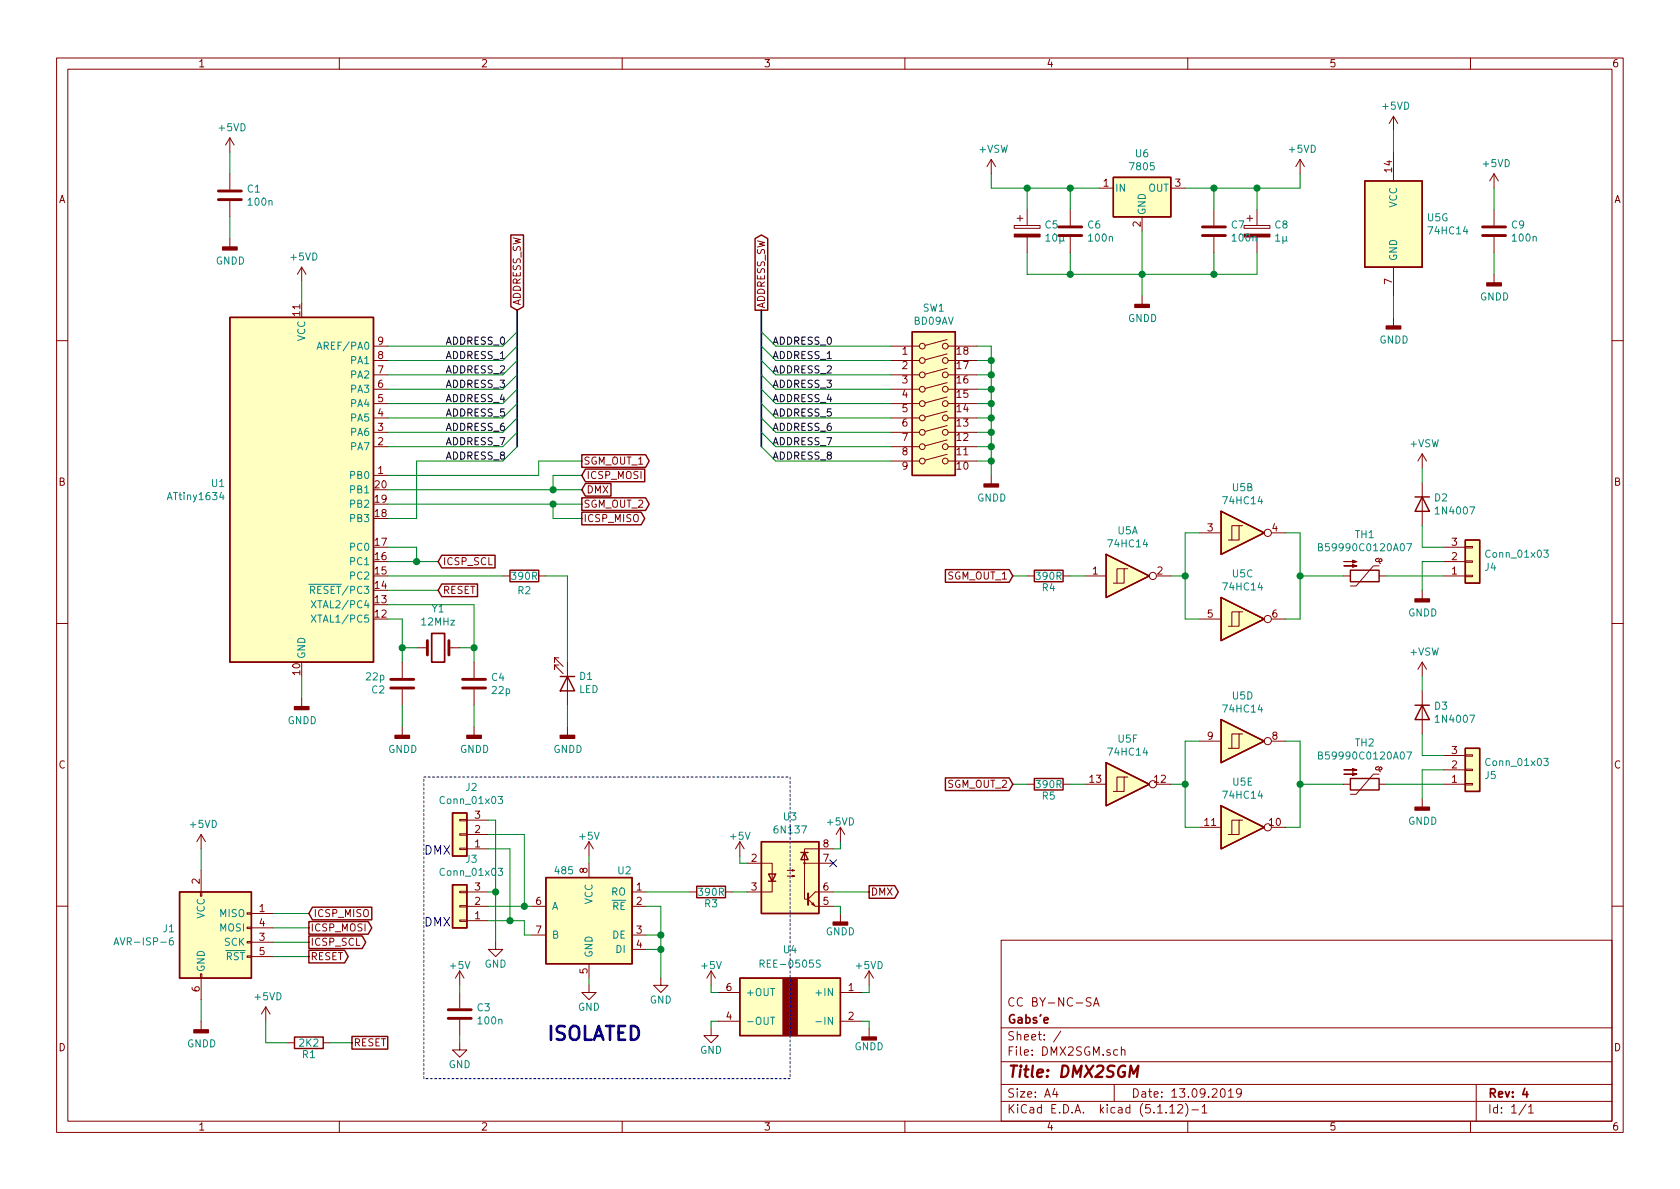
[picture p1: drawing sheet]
<svg xmlns="http://www.w3.org/2000/svg" width="297mm" height="210mm" viewBox="0 0 297 210" stroke-linecap="round" stroke-linejoin="round" font-family="sans-serif">
<g fill="none" stroke="#840000" stroke-width=".18">
<path d="M10 10.3h277v189.9h-277zM12 12.2h273v186.1h-273zM60 10.3v1.9M110 10.3v1.9M160 10.3v1.9M210 10.3v1.9M260 10.3v1.9M40.6 24.4l-.7 1.2M40.6 24.4v2.5M40.6 30.7v2.8M40.6 35.6v2.7M40.6 24.4l.8 1.2"/>
<path d="M175.3 28.2v2.5M175.3 28.2l-.8 1.3M175.3 28.2l.7 1.3M179.3 39.9h4.6v.5h-4.6zM179.8 38.6h1M180.3 38.1v1M181.6 37.1v2.8M189.2 37.1v2.8M194.3 33.3h2.5M201.9 38.3v2.6M207 33.3h2.5M214.6 37.1v2.8"/>
<path d="M220 39.9h4.5v.5h-4.5zM220.5 38.6h1M221 38.1v1M222.2 37.1v2.8M229.9 28.2l-.8 1.3M229.9 28.2v2.5M229.9 28.2l.7 1.3M246.4 20.6v2.5M246.4 26.9v5.1M246.4 20.6l-.8 1.2M246.4 20.6l.7 1.2M264.2 30.7v2.6"/>
<path d="M264.2 37.1v2.8M264.2 30.7l-.8 1.3M264.2 30.7l.7 1.3M40.6 42.2v1.5M53.3 47.2l-.7 1.3M53.3 47.2v2.6M53.3 47.2l.8 1.3M181.6 41.9v2.8M189.2 41.9v2.8M201.9 52.3v1.5M214.6 41.9v2.8M222.2 41.9v2.8"/>
<path d="M246.4 47.2v5.1M246.4 56.1v1.6M264.2 41.9v2.8M264.2 48.5v1.5M10 60.2h2M66 61.2h2.6M66 79h2.6M66 76.4h2.6M66 73.9h2.6M66 71.4h2.6M66 68.8h2.6M66 66.3h2.6"/>
<path d="M66 63.7h2.6M157.5 61.2h5.1M157.5 79h5.1M157.5 76.4h5.1M157.5 73.9h5.1M157.5 71.4h5.1M157.5 68.8h5.1M157.5 66.3h5.1M157.5 63.7h5.1M167.5 77.8l-3.9 1M167.5 75.3l-3.9 1M167.5 72.7l-3.9 1.1"/>
<path d="M167.5 70.2l-3.9 1M167.5 67.7l-3.9 1M167.5 65.1l-3.9 1.1M167.5 62.6l-3.9 1M167.5 60l-3.9 1.1M167.6 61.2h5.1M167.6 79h5.1M167.6 76.4h5.1M167.6 73.9h5.1M167.6 71.4h5.1M167.6 68.8h5.1M167.6 66.3h5.1"/>
<path d="M167.6 63.7h5.1M285 60.2h2M66 84.1h2.6M157.5 81.5h5.1M167.5 80.3l-3.9 1.1M167.6 81.5h5.1M175.3 84.1v1.5M212.1 94.2h3.8M219.1 93h-1.3v2.5M219.7 93h-.6v2.5h-1.9M224.8 94.2h2.5M243.7 98.7l-.1 .1h-.3l-.1 .3 .2 .2h.8l.1-.2-.1-.3h-.2l-.2 .3 .1 .3 .2 .3"/>
<path d="M251.5 80.3v2.5M251.5 85.3v7.7M251.5 80.3l-.8 1.2M251.5 80.3l.7 1.2M255.3 99.3h3.8M255.3 96.8h3.8M259.1 96.6h1.2v.3h-1.2zM259.1 99.2h1.2v.2h-1.2zM10 110.3h2M71.1 117.1v2.8M73.7 114.5h1.9M79.4 114.5h1.9"/>
<path d="M83.8 117.1v2.8M88.9 101.8h1.3M95.2 101.8h1.3M98.8 116.3h-.8v.8v-.8l1.6 1.6M98.8 117.6h-.8v.8v-.8l1.6 1.5M100.3 117.1v7.6M181.6 101.8h1.3M188 101.8h1.2M191.8 101.8h3.8M198.8 100.6h-1.3v2.5M199.4 100.6h-.6v2.5h-2M204.5 101.8h2.5"/>
<path d="M212.1 109.5h3.8M219.1 108.2h-1.3v2.5M219.7 108.2h-.6v2.5h-1.9M224.8 109.5h2.5M237.5 101.8h1.3M243.8 100.1h-1l-3 3.5h-1M243.8 101.8h1.3M251.5 104.4v1.5M251.5 117.1v2.5M251.5 117.1l-.8 1.3M251.5 117.1l.7 1.3M255.3 101.8h3.8"/>
<path d="M259.1 101.7h1.2v.3h-1.2zM285 110.3h2M53.3 123.4v1.6M71.1 121.9v2.8M71.1 128.5v1.5M83.8 121.9v2.8M83.8 128.5v1.5M100.3 128.5v1.5M181.6 138.7h1.3M188 138.7h1.2M191.8 138.7h3.8M198.8 137.4h-1.3v2.5"/>
<path d="M199.4 137.4h-.6v2.5h-2M204.5 138.7h2.5M212.1 131.1h3.8M219.1 129.8h-1.3v2.5M219.7 129.8h-.6v2.5h-1.9M224.8 131.1h2.5M237.5 138.7h1.3M243.7 135.5l-.1 .2h-.3l-.1 .3 .2 .1h.8l.1-.1-.1-.3h-.2l-.2 .2 .1 .4 .2 .2M243.8 136.9h-1l-3 3.6h-1M243.8 138.7h1.3M251.5 122.2v7.6M255.3 138.7h3.8"/>
<path d="M255.3 136.1h3.8M255.3 133.6h3.8M259.1 133.5h1.2v.2h-1.2zM259.1 138.6h1.2v.2h-1.2zM259.1 136h1.2v.3h-1.2zM35.4 157.7h.3v.8h-.3zM35.6 147.6v2.5M35.6 153.9v3.8M35.6 147.6l-.8 1.2M35.6 147.6l.7 1.2M81.3 144.9h1.2v.3h-1.2zM81.3 150h1.2v.2h-1.2z"/>
<path d="M81.3 147.4h1.2v.3h-1.2zM81.3 157.6h1.2v.3h-1.2zM82.5 157.7h3.9M82.5 150.1h3.9M82.5 147.6h3.9M82.5 145h3.9M104.1 148.8l-.7 1.3M104.1 148.8v2.6M104.1 152.6v2.6M104.1 148.8l.8 1.3M111.8 157.7h2.5M121.9 157.7h1.3"/>
<path d="M128.3 157.7h1.2M130.8 148.8l-.8 1.3M130.8 148.8v2.6M130.8 148.8l.8 1.3M132.1 152.6h4.4v5.1h-4.4M139.2 154.9h1.3l-.4 .2v-.3l.4 .1M139.2 153.9h1.3l-.4 .1v-.2l.4 .1M142.2 152.6h5.1M143 159.1l1.1 1.2h3.2M143.8 159.6l.2 .5-.5-.2zM147.3 150.1h-5.1v8.9h.7M147.3 157.7h-3.2l-1.1 1.2"/>
<path d="M148.6 146.3l-.8 1.3M148.6 146.3v2.5M148.6 146.3l.8 1.3M212.1 146.3h3.8M219.1 145h-1.3v2.6M219.7 145h-.6v2.6h-1.9M224.8 146.3h2.5M251.5 141.2v1.5M10 160.2h2M35.4 172.2h.3v.8h-.3zM35.6 173v3.8M43.7 169h.7v.3h-.7z"/>
<path d="M43.7 166.5h.7v.2h-.7zM43.7 164h.7v.2h-.7zM43.7 161.4h.7v.3h-.7zM44.4 161.5h3.9M44.4 166.6h3.9M44.4 164.1h3.9M44.4 169.2h3.9M47 178l-.8 1.3M47 178v2.6M47 178l.8 1.3M81.3 162.7h1.2v.2h-1.2zM81.3 160.1h1.2v.3h-1.2z"/>
<path d="M81.3 171.7v2.5M81.3 175.5v2.8M81.3 171.7l-.8 1.3M81.3 171.7l.7 1.3M82.5 160.3h3.9M82.5 162.8h3.9M87.6 166.6v1.3h1.3l-1.3 1.3-1.2-1.3h1.2M94 160.3h2.5M94 165.3h2.5M104.1 174.2v1.3h1.3l-1.3 1.3-1.2-1.3h1.2M104.1 170.4v2.6M111.8 160.3h2.5"/>
<path d="M111.8 165.3h2.5M111.8 167.9h2.5M116.8 173v1.2h1.3l-1.3 1.3-1.2-1.3h1.2M125.7 171.7l-.7 1.3M125.7 171.7v2.5M125.7 171.7l.8 1.3M127 175.5h3.8M148.6 175.5h3.8M148.6 161.5v1.6M153.7 171.7l-.8 1.3M153.7 171.7v2.5M153.7 171.7l.7 1.3"/>
<path d="M177 166.3h108v32h-108zM192.9 176.5l-.6-.1-.3 .3 .1 .3 .7 .4v.4a.62 .62 0 0 1-.8 0M193.3 177.9l.5-1.5 .5 1.5M193.5 177.5h.7M285 160.2h2M35.6 180.6v1.5M50.8 184.4h1.3M57.1 184.4h1.3M60 198.3v1.9M81.3 184.4v1.3h1.2l-1.2 1.2-1.3-1.2h1.3M81.3 180.3v2.8M110 198.3v1.9"/>
<path d="M125.7 181.9v1.2h1.3l-1.3 1.3-1.2-1.3h1.2M127 180.6h3.8M148.6 180.6h3.8M153.7 181.9v1.5M160 198.3v1.9M177 194.8h108M177 191.8h108M177 187.8h108M177 181.8h108M186.5 192.5l-.4 1h1M186.8 193v1M187.6 182.3l-1.3 2"/>
<path d="M197 191.8v3M197.6 185.7l-.4-.1-.3 .3 .1 .6 .2 .1 .4-.1M198.3 185.7a.37 .37 0 0 1 .6 .1v.8M198.3 185.1v1.5M206.8 195.8l.5-.5v1.5M206.8 196.8h.9M208.3 195.5l.2-.2h.3l.2 .2 .1 .3-.9 1h.9M209.6 195.1a1.71 1.71 0 0 1 0 2.3M210 198.3v1.9M210.7 196.3h1.2M212.5 195.8l.5-.5v1.5M212.5 196.8h.9"/>
<path d="M217.2 193l.4-.5v1.5M217.2 194h.9M219.5 193.2l-.3 .3h-.3l-.3-.3v-.4l.2-.2 .4-.1 .2 .2a1.13 1.13 0 0 1-.2 1.2l-.4 .1M260 198.3v1.9M261 191.8v6.5M269.8 195.2l-1.2 2M270.3 195.8l.4-.5v1.5M270.3 196.8h.8"/>
<circle cx="163.1" cy="61.2" r=".51"/>
<circle cx="163.1" cy="68.8" r=".51"/>
<circle cx="163.1" cy="66.3" r=".51"/>
<circle cx="163.1" cy="76.4" r=".51"/>
<circle cx="163.1" cy="73.9" r=".51"/>
<circle cx="163.1" cy="79" r=".51"/>
<circle cx="163.1" cy="63.7" r=".51"/>
<circle cx="163.1" cy="71.4" r=".51"/>
<circle cx="167.1" cy="63.7" r=".51"/>
<circle cx="167.1" cy="66.3" r=".51"/>
<circle cx="167.1" cy="61.2" r=".51"/>
<circle cx="167.1" cy="68.8" r=".51"/>
<circle cx="167.1" cy="71.4" r=".51"/>
<circle cx="167.1" cy="79" r=".51"/>
<circle cx="167.1" cy="76.4" r=".51"/>
<circle cx="167.1" cy="73.9" r=".51"/>
<circle cx="163.1" cy="81.5" r=".51"/>
<circle cx="167.1" cy="81.5" r=".51"/>
<circle cx="224.2" cy="94.2" r=".63"/>
<circle cx="203.8" cy="101.8" r=".63"/>
<circle cx="224.2" cy="109.5" r=".63"/>
<circle cx="203.8" cy="138.7" r=".63"/>
<circle cx="224.2" cy="131.1" r=".63"/>
<circle cx="142.2" cy="152.6" r=".13"/>
<circle cx="224.2" cy="146.3" r=".63"/>
</g>
<path d="M76.3 112h2.3v5.1h-2.3zM269.6 192.5l-.4 1h1M270 193v1" fill="none" stroke="#840000" stroke-width=".3"/>
<path d="M199.7 190.4l.2-2 .5 1.5 .9-1.5-.3 2" fill="none" stroke="#840000" stroke-width=".41"/>
<g fill="none" stroke="#840000" stroke-width=".25">
<path d="M196.8 31.4h10.2v6.9h-10.2zM241.3 32h10.2v15.2h-10.2zM40.6 56.1h25.4v61h-25.4zM90.3 41.5h2.3v12.7l-1.2 .7-1.1-.7zM133.5 42.2l1.1-.7 1.1 .7v12.7h-2.2zM161.3 58.7h7.6v25.4h-7.6zM78.1 98.2h9.4v2.2h-9.4l-.6-1.1zM102.9 80.4h11.2l.7 1.1-.7 1.1h-11.2zM102.9 90.6h10.5l.6 1.1-.6 1.1h-10.5zM102.9 88h11.2l.7 1.1-.7 1.2h-11.2zM103.5 83h10.5v2.2h-10.5l-.6-1.1zM103.5 85.5h4.5v2.2h-4.5l-.6-1.1z"/>
<path d="M195.6 98l7.6 3.8-7.6 3.9zM215.9 90.4l7.6 3.8-7.6 3.8zM250.2 87.9h2.5M251.5 87.9l1.2 2.5h-2.5zM259.1 95.5h2.5v7.6h-2.5zM78.1 103.3h6.3v2.2h-6.3l-.6-1.1zM90.2 100.8h5v2.1h-5zM99.1 119.6h2.5M100.3 119.6l1.3 2.6h-2.5zM167.2 100.7h11.2l.7 1.1-.7 1.2h-11.2zM182.9 100.8h5.1v2.1h-5.1zM215.9 105.7l7.6 3.8-7.6 3.8z"/>
<path d="M238.8 100.8h5v2.1h-5zM167.2 137.6h11.2l.7 1.1-.7 1.1h-11.2zM182.9 137.7h5.1v2h-5.1zM195.6 134.9l7.6 3.8-7.6 3.8zM215.9 127.2l7.6 3.9-7.6 3.8zM238.8 137.7h5v2h-5zM250.2 124.7h2.5M251.5 124.7l1.2 2.5h-2.5zM259.1 132.3h2.5v7.6h-2.5zM31.7 157.7h12.7v15.3h-12.7zM80 143.8h2.5v7.6h-2.5zM80 156.5h2.5v7.6h-2.5z"/>
<path d="M96.5 155.2h15.3v15.2h-15.3zM123.2 156.7h5.1v2h-5.1zM134.6 148.8h10.2v12.7h-10.2zM135.9 154.6h1.3l-.7 1.2zM135.9 155.8h1.3M141.6 150.7h1.3M142.2 150.7l.7 1.3h-1.3zM153.7 156.6h4.5l.6 1.1-.6 1.1h-4.5zM215.9 142.5l7.6 3.8-7.6 3.8zM54.6 168h6.3l.7 1.2-.7 1.1h-6.3zM54.6 165.5h9.4l.7 1.1-.7 1.1h-9.4zM54.6 163h10.5l.6 1.1-.6 1.1h-10.5z"/>
<path d="M55.2 160.4h10.5v2.3h-10.5l-.6-1.2zM130.8 173h17.8v10.1h-17.8zM52.1 183.4h5v2h-5zM62.2 183.3h6.4v2.2h-6.4z"/>
</g>
<g fill="none" stroke="#840000" stroke-width=".51">
<path d="M38.6 35.3h4.1M38.6 33.8h4.1M187.2 41.7h4.1M187.2 40.1h4.1M212.6 41.7h4.1M212.6 40.1h4.1M262.1 41.7h4.1M262.1 40.1h4.1M75.6 113.3v2.5M79.4 113.3v2.5M69.1 120.1h4.1M69.1 121.7h4.1"/>
<path d="M81.8 120.1h4.1M81.8 121.7h4.1M79.2 178.6h4.1M79.2 180.1h4.1"/>
</g>
<g fill="#840000" stroke="#840000" stroke-width=".25">
<path d="M99.1 130h2.5v.6h-2.5z"/>
<path d="M152.4 183.4h2.5v.5h-2.5z"/>
<path d="M82.5 130h2.6v.6h-2.6z"/>
<path d="M69.8 130h2.6v.6h-2.6z"/>
<path d="M34.3 182.1h2.5v.5h-2.5z"/>
<path d="M147.3 163.1h2.6v.5h-2.6z"/>
<path d="M174 85.6h2.5v.5h-2.5z"/>
<path d="M250.2 105.9h2.5v.5h-2.5z"/>
<path d="M39.4 43.7h2.5v.5h-2.5z"/>
<path d="M52.1 125h2.5v.5h-2.5z"/>
<path d="M200.7 53.8h2.5v.6h-2.5z"/>
<path d="M250.2 142.7h2.5v.6h-2.5z"/>
<path d="M262.9 50h2.5v.5h-2.5z"/>
<path d="M245.1 57.7h2.5v.5h-2.5z"/>
</g>
<g fill="#ffffc2" stroke="#ffffc2" stroke-width=".18">
<path d="M130.8 173h17.8v10.1h-17.8z"/>
<path d="M134.6 148.8h10.2v12.7h-10.2z"/>
<path d="M215.9 127.2l7.6 3.9-7.6 3.8z"/>
<path d="M215.9 142.5l7.6 3.8-7.6 3.8z"/>
<path d="M195.6 134.9l7.6 3.8-7.6 3.8z"/>
<path d="M259.1 132.3h2.5v7.6h-2.5z"/>
<path d="M161.3 58.7h7.6v25.4h-7.6z"/>
<path d="M195.6 98l7.6 3.8-7.6 3.9z"/>
<path d="M215.9 90.4l7.6 3.8-7.6 3.8z"/>
<path d="M215.9 105.7l7.6 3.8-7.6 3.8z"/>
<path d="M259.1 95.5h2.5v7.6h-2.5z"/>
<path d="M241.3 32h10.2v15.2h-10.2z"/>
<path d="M196.8 31.4h10.2v6.9h-10.2z"/>
<path d="M31.7 157.7h12.7v15.3h-12.7z"/>
<path d="M40.6 56.1h25.4v61h-25.4z"/>
<path d="M96.5 155.2h15.3v15.2h-15.3z"/>
<path d="M80 143.8h2.5v7.6h-2.5z"/>
<path d="M80 156.5h2.5v7.6h-2.5z"/>
</g>
<g fill="#840000" stroke="#840000" stroke-width=".18">
<path d="M138.4 173h2.6v10.1h-2.6z"/>
<path d="M237.6 136.1h2.3l-.8 .3v-.5l.8 .2z"/>
<path d="M237.6 136.9h2.3l-.8 .3v-.6l.8 .3z"/>
<path d="M220 41.4h4.5v.5h-4.5z"/>
<path d="M237.6 99.3h2.3l-.8 .3v-.5l.8 .2z"/>
<path d="M237.6 100.1h2.3l-.8 .2v-.5l.8 .3z"/>
<path d="M179.3 41.4h4.6v.5h-4.6z"/>
</g>
<g fill="none" stroke="#008484" stroke-width=".18">
<path d="M56.1 61.8l.4-1.3 .4 1.3M56.2 61.4h.6M39.1 87l-.3 .9h.8M39.4 87.5v.9M233.1 96.7h.6v-.4l-.6-.2v1.3h.5l.3-.2v-.2l-.3-.3M248.7 96.1h.9l-.6 1.3M272.9 97.3h.8l-.4 .5 .4 .1-.1 .6h-.4l-.3-.1M54.6 103.3h1.3M54.9 104.3h.6l.2-.2-.1-.3-.2-.1h-.5v1.2M55 108.8l.9 1.2M55 106.2l.9 1.3M55.2 104.3l.5 .6"/>
<path d="M55.9 108.8l-.9 1.2M55.9 106.2l-.9 1.3M233.1 133.6l.6-.1v-.4l-.6-.1v1.2h.5l.3-.2v-.2l-.3-.2M248.7 133h.9l-.6 1.2M272.9 134.1h.8l-.4 .5 .4 .1-.1 .6-.4 .1-.3-.2M88.1 140.8h.7l-.4 .5 .4 .1-.1 .7h-.4l-.2-.1M88.1 153.5h.7l-.4 .5 .4 .1-.1 .7h-.4l-.2-.1M20.1 167.1l.5-1.3 .4 1.3M20.3 166.7h.6M30.6 165.8l-.4 .1a.87 .87 0 0 0 0 1.2l.4-.1v-.6l-.4-.1-.3 .3M134.4 170.4h.6l.1-.2v-.3l-.2-.1h-.5v1.2M136.2 179.9h.8"/>
<path d="M145 169.8h-.4l-.2 .1v.4l.6 .3v.2l-.2 .2h-.5M144.3 180.7h.9"/>
</g>
<path d="M142.9 158v2" fill="none" stroke="#840000" stroke-width=".36"/>
<path d="M74.9 137.4h64.8M139.7 137.4v53.3M74.9 190.7v-53.3M139.7 190.7h-64.8" fill="none" stroke="#0000c2" stroke-width=".18" stroke-dasharray=".4 .4"/>
<path d="M91.4 54.9v24.1M134.6 54.9v24.1" fill="none" stroke="#000084" stroke-width=".3"/>
<g fill="none" stroke="#008400" stroke-width=".18">
<path d="M40.6 26.9v3.8M40.6 38.3v3.9M175.3 30.7v2.6h19M181.6 33.3v3.8M189.2 33.3v3.8M214.6 33.3v3.8M222.2 33.3v3.8M229.9 30.7v2.6h-20.4M246.4 23.1v3.8M264.2 33.3v3.8M53.3 49.8v3.8M91.4 58.7l-2.5 2.5h-20.3"/>
<path d="M134.6 58.7l2.6 2.5h20.3M181.6 44.7v3.8h40.6v-3.8M189.2 44.7v3.8M201.9 40.9v11.4M214.6 44.7v3.8M246.4 52.3v3.8M264.2 44.7v3.8M91.4 63.7l-2.5 2.6h-20.3M91.4 61.2l-2.5 2.5h-20.3M91.4 76.4l-2.5 2.6h-20.3M91.4 71.4l-2.5 2.5h-20.3M91.4 68.8l-2.5 2.6h-20.3"/>
<path d="M91.4 66.3l-2.5 2.5h-20.3M91.4 73.9l-2.5 2.5h-20.3M91.4 79l-2.5 2.5h-15.2v10.2h-5.1M134.6 63.7l2.6 2.6h20.3M134.6 61.2l2.6 2.5h20.3M134.6 76.4l2.6 2.6h20.3M134.6 71.4l2.6 2.5h20.3M134.6 68.8l2.6 2.6h20.3M134.6 66.3l2.6 2.5h20.3M134.6 73.9l2.6 2.5h20.3M134.6 79l2.6 2.5h20.3M172.7 66.3h2.6"/>
<path d="M172.7 63.7h2.6M172.7 79h2.6M172.7 73.9h2.6M172.7 71.4h2.6M172.7 68.8h2.6M172.7 76.4h2.6M172.7 61.2h2.6v22.9M68.6 96.8h5.1v2.5M68.6 99.3h8.9M68.6 86.6h34.3M68.6 89.1h34.3M97.8 89.1v2.6h5.1"/>
<path d="M102.9 81.5h-7.7v2.6h-26.6M102.9 84.1h-5.1v2.5M172.7 81.5h2.6M212.1 94.2h-2.6v15.3h2.6M227.3 94.2h2.6v15.3h-2.6M251.5 82.8v2.5M251.5 93v3.8h3.8M255.3 99.3h-3.8v5.1M53.3 119.6v3.8M68.6 101.8h20.3M68.6 106.9h15.2v10.2M68.6 109.5h2.5v7.6"/>
<path d="M68.6 104.4h8.9M71.1 114.5h2.6M81.3 114.5h2.5M96.5 101.8h3.8v15.3M179.1 101.8h2.5M189.2 101.8h2.6M207 101.8h2.5M229.9 101.8h7.6M245.1 101.8h10.2M251.5 119.6v2.6M71.1 124.7v3.8M83.8 124.7v3.8"/>
<path d="M100.3 124.7v3.8M179.1 138.7h2.5M189.2 138.7h2.6M207 138.7h2.5M212.1 131.1h-2.6v15.2h2.6M227.3 131.1h2.6v15.2h-2.6M229.9 138.7h7.6M245.1 138.7h10.2M251.5 129.8v3.8h3.8M255.3 136.1h-3.8v5.1M35.6 150.1v3.8M86.4 150.1h3.8v12.7"/>
<path d="M86.4 147.6h6.3v12.7M86.4 157.7h1.2M86.4 145h1.2v21.6M104.1 151.4v1.2M114.3 157.7h7.6M129.5 157.7h2.6M130.8 151.4v1.2h1.3M147.3 157.7h6.4M148.6 148.8v1.3h-1.3M35.6 176.8v3.8M48.3 169.2h6.3M48.3 166.6h6.3"/>
<path d="M48.3 164.1h6.3M48.3 161.5h6.3M81.3 174.2v1.3M86.4 162.8h6.3v2.5h1.3M86.4 160.3h7.6M104.1 173v1.2M114.3 160.3h2.5v12.7M114.3 165.3h2.5M114.3 167.9h2.5M125.7 174.2v1.3h1.3M147.3 160.3h1.3v1.2M153.7 174.2v1.3h-1.3"/>
<path d="M47 180.6v3.8h3.8M58.4 184.4h3.8M81.3 183.1v1.3M127 180.6h-1.3v1.3M152.4 180.6h1.3v1.3"/>
</g>
<g fill="#008400" stroke="#008400" stroke-width=".25">
<circle cx="214.6" cy="33.3" r=".51"/>
<circle cx="201.9" cy="48.5" r=".51"/>
<circle cx="229.9" cy="138.7" r=".51"/>
<circle cx="209.6" cy="101.8" r=".51"/>
<circle cx="175.3" cy="66.3" r=".51"/>
<circle cx="92.7" cy="160.3" r=".51"/>
<circle cx="209.6" cy="138.7" r=".51"/>
<circle cx="97.8" cy="89.1" r=".51"/>
<circle cx="73.7" cy="99.3" r=".51"/>
<circle cx="175.3" cy="79" r=".51"/>
<circle cx="175.3" cy="63.7" r=".51"/>
<circle cx="87.6" cy="157.7" r=".51"/>
<circle cx="229.9" cy="101.8" r=".51"/>
<circle cx="189.2" cy="48.5" r=".51"/>
<circle cx="181.6" cy="33.3" r=".51"/>
<circle cx="222.3" cy="33.3" r=".51"/>
<circle cx="175.3" cy="73.9" r=".51"/>
<circle cx="189.2" cy="33.3" r=".51"/>
<circle cx="175.3" cy="81.5" r=".51"/>
<circle cx="71.1" cy="114.5" r=".51"/>
<circle cx="90.2" cy="162.8" r=".51"/>
<circle cx="175.3" cy="68.8" r=".51"/>
<circle cx="83.8" cy="114.5" r=".51"/>
<circle cx="175.3" cy="71.4" r=".51"/>
<circle cx="214.6" cy="48.5" r=".51"/>
<circle cx="116.8" cy="165.3" r=".51"/>
<circle cx="175.3" cy="76.4" r=".51"/>
<circle cx="116.8" cy="167.9" r=".51"/>
<circle cx="97.8" cy="86.6" r=".51"/>
</g>
<path d="M146.7 152l1.2 1.3M147.9 152l-1.2 1.3" fill="none" stroke="#000084" stroke-width=".18"/>
<text font-size="3.4" fill="#0000c2" x="96.5" y="184">ISOLATED</text>
<text font-size="2.8" fill="#840000" x="178" y="190.5">Title: DMX2SGM</text>
<g font-size="2.1" fill="#0000c2">
<text x="74.9" y="151.1">DMX</text>
<text x="74.9" y="163.8">DMX</text>
</g>
<g font-size="2.1" fill="#840000">
<text x="178" y="178">CC BY-NC-SA</text>
<text x="178" y="184">Sheet: /</text>
<text x="178" y="181">Gabs'e</text>
<text x="178" y="186.7">File: DMX2SGM.sch</text>
<text x="178" y="196.9">KiCad E.D.A. kicad (5.1.12)-1</text>
<text x="178" y="194.1">Size: A4</text>
<text x="200" y="194.1">Date: 13.09.2019</text>
<text x="263" y="194.1">Rev: 4</text>
<text x="263" y="196.9">Id: 1/1</text>
</g>
<g font-size="1.8" fill="#840000">
<text x="35" y="11.9">1</text>
<text x="85" y="11.9">2</text>
<text x="135" y="11.9">3</text>
<text x="185" y="11.9">4</text>
<text x="235" y="11.9">5</text>
<text x="285" y="11.9">6</text>
<text x="10.4" y="35.9">A</text>
<text x="195.1" y="33">1</text>
<text x="207.8" y="33">3</text>
<text x="246.1" y="30.4" transform="rotate(-90 246.1 30.4)">14</text>
<text x="285.4" y="35.9">A</text>
<text x="201.7" y="40.1" transform="rotate(-90 201.7 40.1)">2</text>
<text x="246.1" y="50.3" transform="rotate(-90 246.1 50.3)">7</text>
<text x="53.1" y="55.8" transform="rotate(-90 53.1 55.8)">11</text>
<text x="92.1" y="54.1" transform="rotate(-90 92.1 54.1)">ADDRESS_SW</text>
<text x="135.3" y="54.6" transform="rotate(-90 135.3 54.6)">ADDRESS_SW</text>
<text x="66.8" y="63.5">8</text>
<text x="66.8" y="61">9</text>
<text x="159.5" y="62.7">1</text>
<text x="159.5" y="65.3">2</text>
<text x="169.2" y="65.3">17</text>
<text x="169.2" y="62.7">18</text>
<text x="66.8" y="71.1">5</text>
<text x="66.8" y="68.6">6</text>
<text x="66.8" y="66">7</text>
<text x="159.5" y="67.8">3</text>
<text x="159.5" y="70.4">4</text>
<text x="169.2" y="70.4">15</text>
<text x="169.2" y="67.8">16</text>
<text x="66.8" y="76.2">3</text>
<text x="66.8" y="73.7">4</text>
<text x="159.5" y="72.9">5</text>
<text x="159.5" y="75.4">6</text>
<text x="159.5" y="78">7</text>
<text x="169.2" y="78">12</text>
<text x="169.2" y="75.4">13</text>
<text x="169.2" y="72.9">14</text>
<text x="66.8" y="83.8">1</text>
<text x="66.8" y="78.7">2</text>
<text x="103.1" y="82.2">SGM_OUT_1</text>
<text x="159.5" y="80.5">8</text>
<text x="159.5" y="83.1">9</text>
<text x="169.2" y="83.1">10</text>
<text x="169.2" y="80.5">11</text>
<text x="10.4" y="85.9">B</text>
<text x="66.3" y="88.9">19</text>
<text x="66.3" y="86.4">20</text>
<text x="103.1" y="89.8">SGM_OUT_2</text>
<text x="103.7" y="84.7">ICSP_MOSI</text>
<text x="103.7" y="87.2">DMX</text>
<text x="285.4" y="85.9">B</text>
<text x="66.3" y="91.4">18</text>
<text x="103.1" y="92.3">ICSP_MISO</text>
<text x="213.5" y="94">3</text>
<text x="224.9" y="94">4</text>
<text x="66.3" y="101.6">15</text>
<text x="66.3" y="99.1">16</text>
<text x="66.3" y="96.5">17</text>
<text x="78.3" y="99.9">ICSP_SCL</text>
<text x="193.2" y="101.6">1</text>
<text x="204.6" y="101.6">2</text>
<text x="256.7" y="101.6">1</text>
<text x="256.7" y="99.1">2</text>
<text x="256.7" y="96.5">3</text>
<text x="66.3" y="106.7">13</text>
<text x="66.3" y="104.1">14</text>
<text x="78.3" y="105">RESET</text>
<text x="167.6" y="102.5">SGM_OUT_1</text>
<text x="66.3" y="109.2">12</text>
<text x="213.5" y="109.2">5</text>
<text x="224.9" y="109.2">6</text>
<text x="53.1" y="119.3" transform="rotate(-90 53.1 119.3)">10</text>
<text x="213.5" y="130.8">9</text>
<text x="224.9" y="130.8">8</text>
<text x="10.4" y="135.9">C</text>
<text x="256.7" y="135.9">2</text>
<text x="256.7" y="133.3">3</text>
<text x="285.4" y="135.9">C</text>
<text x="167.6" y="139.3">SGM_OUT_2</text>
<text x="192.7" y="138.4">13</text>
<text x="204.1" y="138.4">12</text>
<text x="256.7" y="138.4">1</text>
<text x="84" y="149.9">1</text>
<text x="84" y="147.3">2</text>
<text x="84" y="144.8">3</text>
<text x="145.6" y="149.9">8</text>
<text x="213" y="146">11</text>
<text x="224.5" y="146">10</text>
<text x="103.9" y="154.4" transform="rotate(-90 103.9 154.4)">8</text>
<text x="132.9" y="152.4">2</text>
<text x="145.6" y="152.4">7</text>
<text x="35.3" y="156.3" transform="rotate(-90 35.3 156.3)">2</text>
<text x="45.9" y="161.3">1</text>
<text x="84" y="160">2</text>
<text x="84" y="157.5">3</text>
<text x="94.8" y="160">6</text>
<text x="112.5" y="157.5">1</text>
<text x="112.5" y="160">2</text>
<text x="132.9" y="157.5">3</text>
<text x="145.6" y="160">5</text>
<text x="145.6" y="157.5">6</text>
<text x="153.9" y="158.4">DMX</text>
<text x="45.9" y="166.4">3</text>
<text x="45.9" y="163.8">4</text>
<text x="54.9" y="167.3">ICSP_SCL</text>
<text x="54.9" y="164.7">ICSP_MOSI</text>
<text x="55.4" y="162.2">ICSP_MISO</text>
<text x="84" y="162.6">1</text>
<text x="94.8" y="165.1">7</text>
<text x="112.5" y="165.1">3</text>
<text x="112.5" y="167.6">4</text>
<text x="45.9" y="168.9">5</text>
<text x="54.9" y="169.8">RESET</text>
<text x="103.9" y="172.2" transform="rotate(-90 103.9 172.2)">5</text>
<text x="35.3" y="175.4" transform="rotate(-90 35.3 175.4)">6</text>
<text x="128.4" y="175.3">6</text>
<text x="150" y="175.3">1</text>
<text x="10.4" y="185.9">D</text>
<text x="62.5" y="185">RESET</text>
<text x="128.4" y="180.3">4</text>
<text x="150" y="180.3">2</text>
<text x="285.4" y="185.9">D</text>
<text x="35" y="199.9">1</text>
<text x="85" y="199.9">2</text>
<text x="135" y="199.9">3</text>
<text x="185" y="199.9">4</text>
<text x="235" y="199.9">5</text>
<text x="285" y="199.9">6</text>
</g>
<g font-size="1.8" fill="#008484">
<text x="38.8" y="23.2">+5VD</text>
<text x="244.5" y="19.4">+5VD</text>
<text x="173.1" y="27">+VSW</text>
<text x="200.8" y="27.8">U6</text>
<text x="228" y="27">+5VD</text>
<text x="262.3" y="29.6">+5VD</text>
<text x="43.8" y="34.1">C1</text>
<text x="197.1" y="33.9">IN</text>
<text x="200" y="30.1">7805</text>
<text x="203" y="33.9">OUT</text>
<text x="44" y="36.4">100n</text>
<text x="184.8" y="40.4">C5</text>
<text x="192.4" y="40.4">C6</text>
<text x="202.6" y="38.1" transform="rotate(-90 202.6 38.1)">GND</text>
<text x="217.8" y="40.4">C7</text>
<text x="225.5" y="40.4">C8</text>
<text x="247" y="36.7" transform="rotate(-90 247 36.7)">VCC</text>
<text x="252.4" y="39.1">U5G</text>
<text x="252.8" y="41.4">74HC14</text>
<text x="267.3" y="40.4">C9</text>
<text x="38.2" y="46.8">GNDD</text>
<text x="51.5" y="46.1">+5VD</text>
<text x="185" y="42.7">10µ</text>
<text x="192.6" y="42.7">100n</text>
<text x="218" y="42.7">100n</text>
<text x="225.6" y="42.7">1µ</text>
<text x="247" y="46.2" transform="rotate(-90 247 46.2)">GND</text>
<text x="267.5" y="42.7">100n</text>
<text x="261.7" y="53.1">GNDD</text>
<text x="161.6" y="57.4">BD09AV</text>
<text x="163.2" y="55.1">SW1</text>
<text x="199.4" y="56.9">GNDD</text>
<text x="54" y="60.4" transform="rotate(-90 54 60.4)">VCC</text>
<text x="56.8" y="61.8">AREF/PA0</text>
<text x="62.1" y="64.4">PA1</text>
<text x="243.9" y="60.8">GNDD</text>
<text x="62.1" y="69.5">PA3</text>
<text x="62.1" y="66.9">PA2</text>
<text x="62.1" y="77.1">PA6</text>
<text x="62.1" y="74.5">PA5</text>
<text x="62.1" y="72">PA4</text>
<text x="62.1" y="79.6">PA7</text>
<text x="249.3" y="79.1">+VSW</text>
<text x="29.9" y="88.4">ATtiny1634</text>
<text x="37.4" y="86.1">U1</text>
<text x="62.1" y="84.7">PB0</text>
<text x="62.1" y="89.8">PB2</text>
<text x="62.1" y="87.2">PB1</text>
<text x="172.8" y="88.7">GNDD</text>
<text x="216.5" y="89.2">74HC14</text>
<text x="218" y="86.9">U5B</text>
<text x="253.7" y="88.7">D2</text>
<text x="62.1" y="92.3">PB3</text>
<text x="197.6" y="94.5">U5A</text>
<text x="239.6" y="95.2">TH1</text>
<text x="254.1" y="91">1N4007</text>
<text x="62.1" y="99.9">PC1</text>
<text x="62.1" y="97.4">PC0</text>
<text x="196.2" y="96.8">74HC14</text>
<text x="234" y="97.5">B59990C0120A07</text>
<text x="262.6" y="100.9">J4</text>
<text x="263" y="98.6">Conn_01x03</text>
<text x="55.7" y="105">RESET/PC3</text>
<text x="56" y="107.6">XTAL2/PC4</text>
<text x="62.1" y="102.5">PC2</text>
<text x="90.6" y="102.5">390R</text>
<text x="91.6" y="105.1">R2</text>
<text x="183.3" y="102.5">390R</text>
<text x="184.3" y="104.6">R4</text>
<text x="216.5" y="104.4">74HC14</text>
<text x="218" y="102.1">U5C</text>
<text x="56" y="110.1">XTAL1/PC5</text>
<text x="74.7" y="110.6">12MHz</text>
<text x="76.4" y="108.3">Y1</text>
<text x="249" y="109">GNDD</text>
<text x="54" y="116.6" transform="rotate(-90 54 116.6)">GND</text>
<text x="249.3" y="115.9">+VSW</text>
<text x="64.8" y="120.3">22p</text>
<text x="65.8" y="122.6">C2</text>
<text x="86.9" y="120.4">C4</text>
<text x="87.1" y="122.7">22p</text>
<text x="102.4" y="122.5">LED</text>
<text x="102.5" y="120.2">D1</text>
<text x="218" y="123.7">U5D</text>
<text x="253.7" y="125.5">D3</text>
<text x="50.9" y="128.1">GNDD</text>
<text x="197.7" y="131.3">U5F</text>
<text x="216.5" y="126">74HC14</text>
<text x="239.6" y="132">TH2</text>
<text x="254.1" y="127.8">1N4007</text>
<text x="68.6" y="133.1">GNDD</text>
<text x="81.3" y="133.1">GNDD</text>
<text x="97.8" y="133.1">GNDD</text>
<text x="196.2" y="133.6">74HC14</text>
<text x="234" y="134.3">B59990C0120A07</text>
<text x="262.6" y="137.8">J5</text>
<text x="263" y="135.5">Conn_01x03</text>
<text x="78.1" y="142.2">Conn_01x03</text>
<text x="82.4" y="139.9">J2</text>
<text x="183.3" y="139.4">390R</text>
<text x="184.3" y="141.4">R5</text>
<text x="216.5" y="141.2">74HC14</text>
<text x="218" y="138.9">U5E</text>
<text x="33.7" y="146.4">+5VD</text>
<text x="102.5" y="148.5">+5V</text>
<text x="129.2" y="148.5">+5V</text>
<text x="137.1" y="147.4">6N137</text>
<text x="138.6" y="145.1">U3</text>
<text x="146.4" y="146">+5VD</text>
<text x="249" y="145.8">GNDD</text>
<text x="78.1" y="154.9">Conn_01x03</text>
<text x="82.4" y="152.6">J3</text>
<text x="98.2" y="154.6">485</text>
<text x="109.3" y="154.6">U2</text>
<text x="97.5" y="160.9">A</text>
<text x="104.8" y="159.9" transform="rotate(-90 104.8 159.9)">VCC</text>
<text x="108.1" y="158.4">RO</text>
<text x="108.3" y="160.9">RE</text>
<text x="123.6" y="158.4">390R</text>
<text x="124.6" y="160.4">R3</text>
<text x="21.1" y="167.2">AVR-ISP-6</text>
<text x="28.9" y="164.9">J1</text>
<text x="36.2" y="162.5" transform="rotate(-90 36.2 162.5)">VCC</text>
<text x="38.9" y="162.2">MISO</text>
<text x="38.9" y="164.7">MOSI</text>
<text x="39.7" y="167.3">SCK</text>
<text x="97.5" y="166">B</text>
<text x="108.3" y="166">DE</text>
<text x="146" y="165.4">GNDD</text>
<text x="36.2" y="172" transform="rotate(-90 36.2 172)">GND</text>
<text x="39.9" y="169.8">RST</text>
<text x="79.7" y="171.4">+5V</text>
<text x="85.7" y="171.1">GND</text>
<text x="104.8" y="169.4" transform="rotate(-90 104.8 169.4)">GND</text>
<text x="109" y="168.5">DI</text>
<text x="124.1" y="171.4">+5V</text>
<text x="135" y="171.1">REE-0505S</text>
<text x="138.6" y="168.6">U4</text>
<text x="151.4" y="171.4">+5VD</text>
<text x="45.1" y="176.9">+5VD</text>
<text x="84.4" y="178.8">C3</text>
<text x="102.2" y="178.7">GND</text>
<text x="114.9" y="177.5">GND</text>
<text x="131.8" y="176.1">+OUT</text>
<text x="144.8" y="176.1">+IN</text>
<text x="33.1" y="185.2">GNDD</text>
<text x="53" y="185.1">2K2</text>
<text x="84.7" y="181.1">100n</text>
<text x="131.8" y="181.2">-OUT</text>
<text x="145.2" y="181.2">-IN</text>
<text x="151.1" y="185.7">GNDD</text>
<text x="53.5" y="187.1">R1</text>
<text x="79.3" y="188.9">GND</text>
<text x="123.8" y="186.4">GND</text>
</g>
<g font-size="1.8">
<text x="78.7" y="61">ADDRESS_0</text>
<text x="78.7" y="63.5">ADDRESS_1</text>
<text x="136.7" y="61">ADDRESS_0</text>
<text x="136.7" y="63.5">ADDRESS_1</text>
<text x="78.7" y="66">ADDRESS_2</text>
<text x="78.7" y="68.6">ADDRESS_3</text>
<text x="78.7" y="71.1">ADDRESS_4</text>
<text x="136.7" y="66">ADDRESS_2</text>
<text x="136.7" y="68.6">ADDRESS_3</text>
<text x="136.7" y="71.1">ADDRESS_4</text>
<text x="78.7" y="73.7">ADDRESS_5</text>
<text x="78.7" y="76.2">ADDRESS_6</text>
<text x="136.7" y="73.7">ADDRESS_5</text>
<text x="136.7" y="76.2">ADDRESS_6</text>
<text x="78.7" y="78.7">ADDRESS_7</text>
<text x="78.7" y="81.3">ADDRESS_8</text>
<text x="136.7" y="78.7">ADDRESS_7</text>
<text x="136.7" y="81.3">ADDRESS_8</text>
</g>
</svg>
